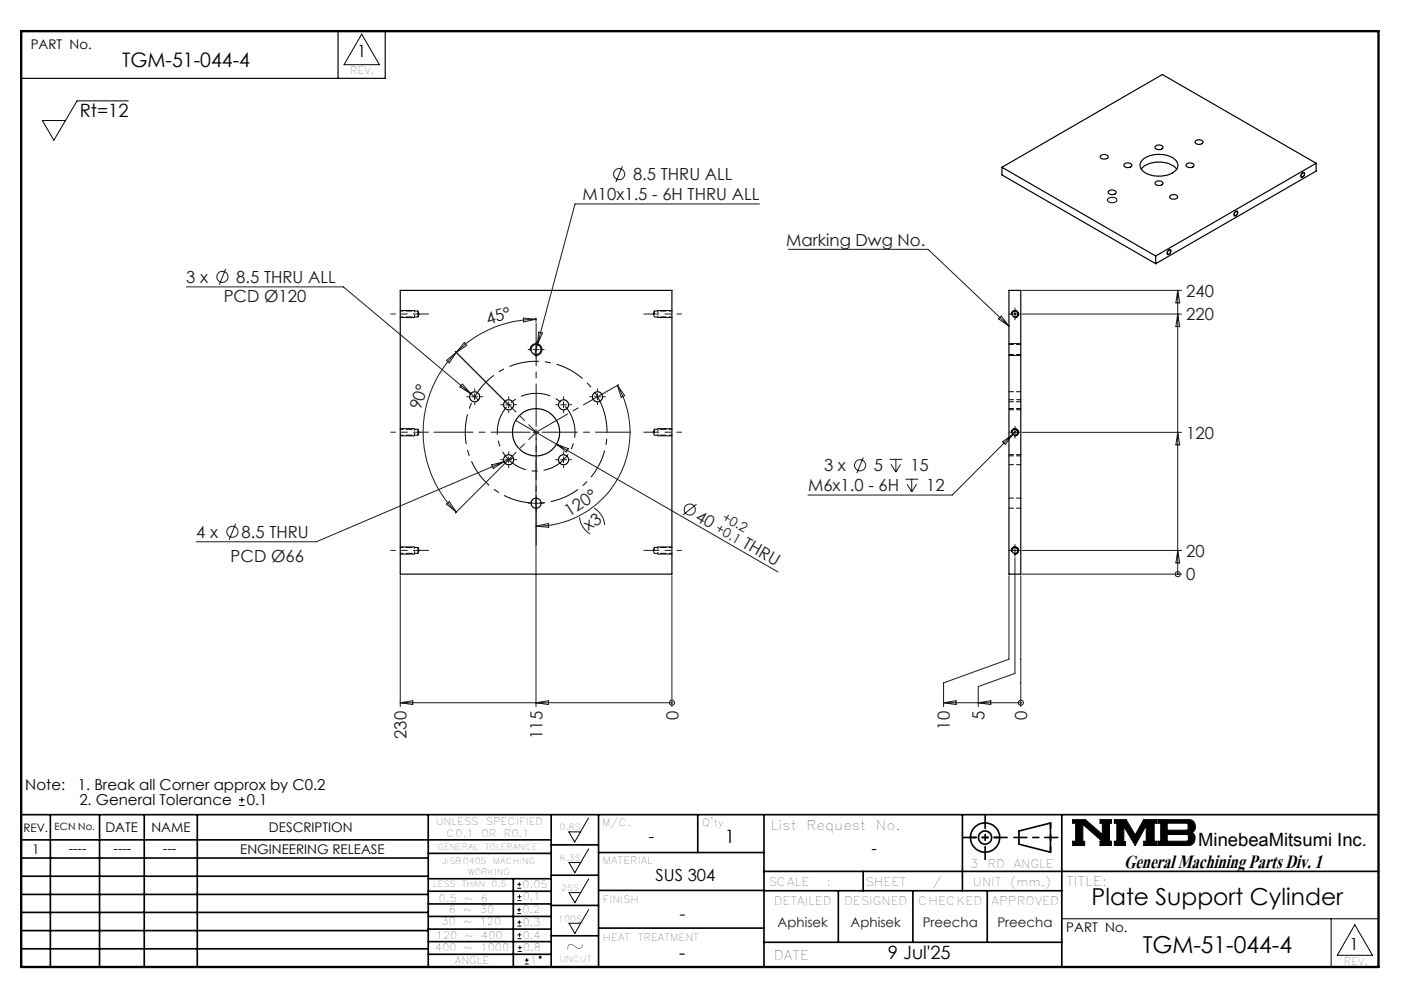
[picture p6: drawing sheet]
<svg xmlns="http://www.w3.org/2000/svg" width="297mm" height="210mm" viewBox="0 0 297 210" stroke-linecap="round" stroke-linejoin="round" font-family="sans-serif">
<g fill="none" stroke="#000" stroke-width=".21">
<path d="M76.5 7.2l3.8 6.5h-7.5zM27.1 21.3h-10.8l-4.9 8.4-2.4-4.2h4.9M275.4 36.6l.2-.1a.35 .35 0 0 1 .4 .1 .35 .35 0 0 1-.1 .5v.1a.39 .39 0 0 1-.6 .4 .39 .39 0 0 1-.1-.7zM234.4 42a1.2 1.2 0 0 1 1.9 .3 1.11 1.11 0 0 1-2 0zM247.1 52.9l.3-.1a.57 .57 0 0 1 .2 .7 .57 .57 0 0 1-.7 .3v-.4zM261.2 44.9l.4-.3a.57 .57 0 0 1 .1 .7 .57 .57 0 0 1-.6 .3zM84.7 67.2h3M84.7 65.7h3M112.2 74.3a1.26 1.26 0 0 1 1.1-1.6 1.26 1.26 0 0 1 1.3 1.3 1.26 1.26 0 0 1-1.5 1.1M139.1 67.2h3M139.1 65.7h3M213.4 72.7h2.5"/>
<path d="M213.4 75.2h2.5M214 66.6a.76 .76 0 0 1 .7-.9 .76 .76 0 0 1 .8 .8 .76 .76 0 0 1-1 .7M84.7 92.2h3M84.7 90.7h3M139.1 92.2h3M139.1 90.7h3M214 91.6a.75 .75 0 0 1 .6-.9 .75 .75 0 0 1 .8 .8 .75 .75 0 0 1-.9 .6M84.7 117.2h3M84.7 115.7h3M139.1 117.2h3M139.1 115.7h3M214 116.6a.76 .76 0 0 1 .6-.9 .76 .76 0 0 1 .8 .8 .76 .76 0 0 1-.9 .6"/>
<path d="M50.6 170.3h1.2M50.6 169.1h1.2M51.2 168.5v1.2M120.3 175.9h2.5l-1.2 2.2zM124.5 173l-1.7 2.9M124.5 179.5l-1.7 2.9M226.9 173.3h2.7l3.6 3.2v-2.4h-.5v-.8h2.4v.8h-.4v3.8h.4v.9h-2.4v-.9h.5l-4.1-3.6v3.6h.3v.9h-2.5v-.9h.6v-3.8h-.6zM235.7 173.3h2.5l1.9 3.3 1.8-3.3h2.8v.8h-.5v3.8h.5v.9h-2.8v-.9h.6v-3.3l-2.4 4.2-2.4-4v3.2h.4v.8h-2.4v-.9h.6v-3.8h-.6zM244.9 173.3h6.6a1.47 1.47 0 0 1 1.3 1.2 1.47 1.47 0 0 1-.7 1.6 1.48 1.48 0 0 1 .7 1.6 1.48 1.48 0 0 1-1.4 1.1h-6.5v-.9h.6v-3.8h-.6zM246.9 174.1h4.1l.3 .2v1l-.3 .3h-4.1zM246.9 176.5h4.2l.3 .3v.8l-.4 .3h-4.1zM109.4 193.2h.8"/>
<path d="M109.4 192.4h.8M109.4 187.8h.8M109.4 187h.8M109.5 198.5h.8M109.5 197.7h.8M109.5 195.9h.8M109.5 195h.8M109.5 190.5h.8M109.5 189.6h.8M109.8 192v.8M109.9 194.7v.8M109.9 186.6v.8"/>
<path d="M109.9 189.2v.8M109.9 197.3v.8M110 200v.8M120.4 182.4h2.4l-1.2 2.2zM120.4 188.8h2.4l-1.2 2.1zM120.4 195.3h2.4l-1.2 2.1zM124.5 185.9l-1.7 2.9M124.5 192.4l-1.7 2.9M224.6 194.3h67M281.6 194.3v10.2M286.6 195.6l3.7 6.4h-7.4zM109.5 201.2h.8"/>
<path d="M109.5 200.4h.8M111 203.9h.8M111 203.1h.8M111.4 202.7v.8"/>
<circle cx="114.3" cy="202.5" r=".2"/>
</g>
<g fill="none" stroke="#000" stroke-width=".35">
<path d="M4.5 172.3h287.1M4.5 177.6h112.1M10.7 172.3v32.2M21.1 172.3v32.2M30.5 172.3v32.2M41.7 172.3v32.2M90.6 172.3v32.2M116.6 172.3v32.2M116.6 178.7h10M126.6 172.3v32.2M147.6 172.3v8M161.6 172.3v32.2"/>
<path d="M203.6 172.3v16.1M215.5 175.7l6.7-1.6v6.1l-6.7-1.7zM224.6 172.3v32.2M4.5 185.3h86.1M4.5 181.5h86.1M4.5 189.2h86.1M4.5 193h86.1M4.5 196.8h86.1M90.6 199.1h26M90.6 193.8h26M90.6 188.5h26M90.6 191.2h26"/>
<path d="M90.6 180.5h26M90.6 185.8h26M90.6 196.5h26M108.6 185.8v18.5M116.6 185.1h10M116.6 191.5h10M116.6 197.9h10M126.6 196.3h35M126.6 188.3h35M126.6 180.3h35M161.6 184.3h130M161.6 199.3h63"/>
<path d="M161.6 188.4h63M177.3 188.4v10.9M182.6 184.3v4.1M193.1 188.4v10.9M208.8 188.4v10.9M4.5 200.7h86.1M90.6 201.8h26"/>
<circle cx="208.4" cy="177.1" r="3.1"/>
<circle cx="208.4" cy="177.1" r="1.4"/>
</g>
<path d="M4.5 6.6h287.1" fill="none" stroke="#000" stroke-width=".21" stroke-dasharray="6.3 1.3 1.3 1.3" stroke-dashoffset="1.9"/>
<g fill="none" stroke="#000" stroke-width=".25">
<path d="M71.5 6.6v10M81.5 6.6v10h-77M211.9 35.4l32.6 18.7M211.9 35.4v1.6l32.6 18.8M232.8 32.9a1.04 1.04 0 0 1 1.6 .3 .94 .94 0 0 1-.9 .5 .94 .94 0 0 1-.8-.7zM237.9 34.6a1.07 1.07 0 0 1 1.5 .4 .99 .99 0 0 1-1.7 0zM241.4 35.8a5.4 5.4 0 0 1 5.7-1.2l1.3 .6 .5 .6M241.6 33.9a5.7 5.7 0 0 1 7.2 .1 1.66 1.66 0 0 1-.8 2.6 5.8 5.8 0 0 1-6.5-.7 1.46 1.46 0 0 1 .1-2zM244.4 30.9a1.02 1.02 0 0 1 1.6 .3 1.03 1.03 0 0 1-1.7 0zM244.5 38.4a1 1 0 0 1 1.5 .4 1.03 1.03 0 0 1-1.7 0zM251 34.7a1.04 1.04 0 0 1 1.6 .3 .94 .94 0 0 1-.9 .5 .94 .94 0 0 1-.8-.7zM253 29.7a1.07 1.07 0 0 1 1.5 .4 1.01 1.01 0 0 1-1.7 0z"/>
<path d="M275.4 36.7l.2-.1a.33 .33 0 0 1 .4 .2 .33 .33 0 0 1-.2 .4l-.1 .1a.29 .29 0 0 1-.4 .1 .29 .29 0 0 1 0-.5zM278.4 34.5l-32.5-18.7-34 19.6M278.4 34.5l-33.9 19.6M278.4 34.5v1.7l-33.9 19.6M234.6 40.3a.91 .91 0 0 1 1.5 .5 .96 .96 0 0 1-1.7-.2zM244.5 54.1v1.7M247.2 53l.1-.1a.34 .34 0 0 1 .4 .2 .34 .34 0 0 1-.2 .4 .3 .3 0 0 1-.4 .2 .3 .3 0 0 1-.1-.4zM247.5 41.4a.99 .99 0 0 1 1.6 .3 1.03 1.03 0 0 1-1.7 0zM261.2 44.9l.3-.2a.45 .45 0 0 1 .2 .6 .45 .45 0 0 1-.6 .2zM84.7 61.4h57.4v60h-57.4zM213.4 61.4h2.5v60h-2.5z"/>
<circle cx="113.4" cy="73.9" r="1.08"/>
<circle cx="214.7" cy="66.4" r=".63"/>
<circle cx="100.4" cy="83.9" r="1.06"/>
<circle cx="107.6" cy="85.6" r="1.06"/>
<circle cx="107.6" cy="97.2" r="1.06"/>
<circle cx="113.4" cy="91.4" r="5"/>
<circle cx="119.2" cy="85.6" r="1.06"/>
<circle cx="119.2" cy="97.2" r="1.06"/>
<circle cx="126.4" cy="83.9" r="1.06"/>
<circle cx="214.7" cy="91.4" r=".63"/>
<circle cx="113.4" cy="106.4" r="1.07"/>
<circle cx="214.7" cy="116.4" r=".64"/>
</g>
<path d="M205.3 177.1h6.2M222.2 174v6.2" fill="none" stroke="#000" stroke-width=".35" stroke-dasharray="15.2 1.3 1.3 1.3" stroke-dashoffset="14.1"/>
<path d="M203.8 177.1h9.2M208.4 172.5v9.2M214.5 177.1h9.3" fill="none" stroke="#000" stroke-width=".35" stroke-dasharray="15.2 1.3 1.3 1.3" stroke-dashoffset="12.5"/>
<path d="M4.5 6.6h287.1v197.9h-287.1z" fill="none" stroke="#000" stroke-width=".5"/>
<path d="M226.9 173.3v.8h.6v3.8h-.6v.9h2.5v-.9h-.3v-3.6l4.1 3.6h-.5v.9h2.4v-.9h-.4v-3.8h.4v-.8h-2.4v.8h.5v2.4l-3.6-3.2zM235.7 173.3v.8h.6v3.8h-.6v.9h2.4v-.8h-.4v-3.2l2.4 4 2.4-4.2v3.3h-.6v.9h2.8v-.9h-.5v-3.8h.5v-.8h-2.8l-1.8 3.3-1.9-3.3zM246.9 176.5h4.2l.3 .2v1l-.3 .2h-4.2zM244.9 173.3v.8h.6v3.8h-.6v.9h6.9l.7-.5 .3-.9-.1-.7-.6-.6a1.48 1.48 0 0 0 .7-1.6 1.48 1.48 0 0 0-1.3-1.2zM246.9 174.1h4.1l.3 .2v1.1l-.2 .2h-4.2z" fill-rule="evenodd" fill="#000"/>
<g fill="none" stroke="#191924" stroke-width=".21">
<path d="M131.7 35.2l-1.4 3.3M47.7 56.9l-1.3 3.3M160.7 43.1h-39.1l-7.9 29.8M166.8 52.7h29.5l17.1 16.3M39.4 60.7h33.2l27 22.5M94.4 76.2l2.1-1.7-1.5 2.3zM96.3 74.3l11.1 11.1M96.5 74.5a23.8 23.8 0 0 0 0 33.8M98.2 72.5l.5 .6-2.2 1.4zM110.7 67.3l2.7 .2-2.6 .6zM112.8 73.9h1.2M113.4 73.3v1.2"/>
<path d="M113.4 67.5a23.7 23.7 0 0 0-16.9 7M113.4 67.2v.9M113.7 72.9l-.6 2.1M114 70.2l.8 .2-1.1 2.5zM211.8 66.8l1.6 2.2-2.2-1.6zM214.1 66.4h1.2M214.7 65.8v1.3M216.3 66.4h33.6M216.3 61.4h33.6M249.1 61.4v60M249.1 66.4l.5 2.7h-.9zM249.1 61.4l.5 2.7h-.9z"/>
<path d="M97.8 81.2l1.8 2-2.3-1.4zM99.6 83.2l1.6 1.4M99.8 83.9h1.2M100.4 83.3v1.3M104 98.3l2.6-.7-2.2 1.5zM106.6 97.6l-39.7 17h-25.4M107 97.2h1.2M107 85.6h1.2M107.4 97.4l-11.1 11.1M107.6 85v1.2M107.6 96.6v1.3M108.5 96.8l-1.9 .8"/>
<path d="M109.1 88.9l55.5 32.1M112.8 91.4h1.2M113.4 90.8v1.2M113.4 97.4v52M117.7 93.9l2.5 1-.4 .7zM118.6 97.2h1.2M118.6 85.6h1.2M119.2 85v1.2M119.2 96.6v1.3M125.8 83.9h1.2M126.4 83.3v1.3M130.6 81.5l1.6 2.2-.8 .3z"/>
<path d="M130.6 81.5a19.9 19.9 0 0 1-17.2 29.8M130.9 81.3l-4.3 2.5M182.6 96.7l-1.3 3.4M188.2 97.1h2.7M188.5 98.2l1 1.6M189.5 97.1v2.7M190.5 98.2l-1 1.6M212.1 93.4l2.1-1.5-1.5 2.1zM214.1 91.4h1.2M214.7 90.8v1.2M215.1 91l-13.7 13.7h-30.5M216.3 91.4h33.6"/>
<path d="M249.1 91.4l.5 2.7h-.9zM49.8 110.8l-1.3 3.4M94.4 106.6l.6-.5 1.5 2.2zM112.8 106.4h1.2M113.4 111.3l2.6-.6 .1 .8zM122.6 109.4a4.7 4.7 0 0 0 2.2 3.6M125.7 107.4l.9 .8a4.4 4.4 0 0 1 1.3 2.8M147.3 106.6l-2.8 2.3M191.5 101.3h2.7M191.9 102.4l1 1.6M192.9 101.3v2.7M193.9 102.4l-1 1.6"/>
<path d="M214.1 116.4h1.2M214.7 115.8v1.2M214.7 118v24.4l-7.8 2.8v4.2M216.3 116.4h33.6M249.1 116.4l.5 2.7h-.9zM84.7 121.7v27.7M142.1 121.7v27.7M213.4 121.7v17.7l-13.8 5v5M215.9 121.7v27.7M216.3 121.4h33.6M249.1 121.4h.1M84.7 148.6h57.4"/>
<path d="M84.7 148.6l2.6-.4v.8zM113.4 148.6l2.6-.4v.8zM142.1 148.6h.1M199.6 148.6h16.3M199.6 148.6l2.6-.4v.8zM206.9 148.6l2.7-.4v.8zM215.9 148.6h.1"/>
<circle cx="131" cy="36.8" r="1.18"/>
<circle cx="47" cy="58.6" r="1.18"/>
<circle cx="181.9" cy="98.4" r="1.18"/>
<circle cx="49.2" cy="112.5" r="1.18"/>
<circle cx="145.9" cy="107.8" r="1.18"/>
<circle cx="249.1" cy="121.4" r=".54"/>
<circle cx="142.2" cy="148.6" r=".54"/>
<circle cx="216" cy="148.6" r=".55"/>
</g>
<path d="M127.8 87a15 15 0 0 0-25.1-6.1 15 15 0 0 0 6.6 24.9 15 15 0 0 0 18.7-17.7l-.2-1.1" fill="none" stroke="#000" stroke-width=".21" stroke-dasharray="6.3 1.3 1.3 1.3" stroke-dashoffset="1.8" stroke-linecap="butt"/>
<path d="M121.3 89a8.2 8.2 0 0 0-13.7-3.4 8.2 8.2 0 0 0 3.4 13.7 8.2 8.2 0 0 0 10.5-9.5l-.2-.8" fill="none" stroke="#000" stroke-width=".21" stroke-dasharray="6.3 1.3 1.3 1.3" stroke-dashoffset="2.8" stroke-linecap="butt"/>
<g fill="none" stroke="#191924" stroke-width=".21" stroke-dasharray="15.2 1.3 1.3 1.3">
<path d="M88.4 66.4h2.2M112.2 73.9h-.5M113.4 72.7v-.5M113.4 75.2v.4M114.7 73.9h.4M138.4 66.4h-2.2M214.1 66.4h-.6M214.7 65.8v-.6M214.7 67v.7M215.3 66.4h.7M88.4 91.4h2.2M99.2 83.9h-.5"/>
<path d="M100.4 82.7v-.5M100.4 85.2v.4M101.7 83.9h.4M106.4 97.2h-.5M106.4 85.6h-.5M107.6 96v-.5M107.6 98.5v.4M107.6 84.3v-.4M107.6 86.8v.5M108.9 97.2h.4M108.9 85.6h.4M118 97.2h-.5"/>
<path d="M118 85.6h-.5M119.2 96v-.5M119.2 98.5v.4M119.2 84.3v-.4M119.2 86.8v.5M120.5 97.2h.4M120.5 85.6h.4M125.2 83.9h-.5M126.4 82.7v-.5M126.4 85.2v.4M127.7 83.9h.4M138.4 91.4h-2.2"/>
<path d="M214.1 91.4h-.6M214.7 90.8v-.6M214.7 92v.7M215.3 91.4h.7M88.4 116.4h2.2M112.2 106.4h-.5M113.4 105.2v-.5M113.4 107.7v.4M114.7 106.4h.4M138.4 116.4h-2.2M214.1 116.4h-.6M214.7 115.8v-.6"/>
<path d="M214.7 117v.7M215.3 116.4h.7"/>
</g>
<path d="M88.4 66.4h-5.7M138.4 66.4h5.8M88.4 91.4h-5.7M138.4 91.4h5.8M88.4 116.4h-5.7M138.4 116.4h5.8" fill="none" stroke="#191924" stroke-width=".21" stroke-dasharray="15.2 1.3 1.3 1.3" stroke-dashoffset="14.3"/>
<path d="M113.4 91.4l13-7.5" fill="none" stroke="#191924" stroke-width=".21" stroke-dasharray="15.2 1.3 1.3 1.3" stroke-dashoffset="7.5"/>
<path d="M113.4 91.4v23.8" fill="none" stroke="#191924" stroke-width=".21" stroke-dasharray="15.2 1.3 1.3 1.3" stroke-dashoffset="5.2"/>
<path d="M113.4 91.4l-5.8-5.8M113.4 91.4l-5.8 5.8" fill="none" stroke="#191924" stroke-width=".21" stroke-dasharray="15.2 1.3 1.3 1.3" stroke-dashoffset="13"/>
<path d="M87.7 67.2v-1.5M139.2 65.7v1.5M87.7 92.2v-1.5M139.2 90.7v1.5M87.7 117.2v-1.5M139.2 115.7v1.5" fill="none" stroke="#000" stroke-width=".21" stroke-dasharray="1.3 .6" stroke-dashoffset=".8"/>
<path d="M113.4 90.2v-21.8" fill="none" stroke="#191924" stroke-width=".21" stroke-dasharray="15.2 1.3 1.3 1.3" stroke-dashoffset="6.3"/>
<path d="M112.2 91.4h-20.4" fill="none" stroke="#191924" stroke-width=".21" stroke-dasharray="15.2 1.3 1.3 1.3" stroke-dashoffset="7"/>
<path d="M113.4 92.7v4.3" fill="none" stroke="#191924" stroke-width=".21" stroke-dasharray="15.2 1.3 1.3 1.3" stroke-dashoffset="15"/>
<path d="M114.7 91.4h18.8" fill="none" stroke="#191924" stroke-width=".21" stroke-dasharray="15.2 1.3 1.3 1.3" stroke-dashoffset="7.8"/>
<path d="M138.4 65.8v1.2M138.4 90.8v1.2M138.4 115.8v1.2" fill="none" stroke="#000" stroke-width=".21" stroke-dasharray="1.3 .6" stroke-dashoffset=".6"/>
<path d="M88.4 66.4v-.6M88.4 67v-.6M88.4 91.4v-.6M88.4 92v-.6M88.4 116.4v-.6M88.4 117v-.6" fill="none" stroke="#000" stroke-width=".21" stroke-dasharray="1.3 .6"/>
<path d="M84.7 67h3.7M88.4 65.8h-3.7M138.4 67h3.8M142.2 65.8h-3.8M84.7 92h3.7M88.4 90.8h-3.7M138.4 92h3.8M142.2 90.8h-3.8M84.7 117h3.7M88.4 115.8h-3.7M138.4 117h3.8M142.2 115.8h-3.8" fill="none" stroke="#000" stroke-width=".21" stroke-dasharray="1.3 .6" stroke-dashoffset=".7"/>
<g fill="none" stroke="#000" stroke-width=".21" stroke-dasharray="1.3 .6" stroke-dashoffset=".3">
<path d="M88.4 67l.2-.6M88.6 66.4l-.2-.6M138.2 66.4l.2 .6M138.4 65.8l-.2 .6M213.5 75h2.5M216 72.8h-2.5M88.4 92l.2-.6M88.6 91.4l-.2-.6M138.2 91.4l.2 .6M138.4 90.8l-.2 .6M213.5 85h2.5M213.5 98.3h2.5"/>
<path d="M213.5 86.7h2.5M213.5 96.4h2.5M216 82.8h-2.5M216 96.2h-2.5M216 84.5h-2.5M216 86.4h-2.5M88.4 117l.2-.6M88.6 116.4l-.2-.6M138.2 116.4l.2 .6M138.4 115.8l-.2 .6M213.5 107.5h2.5M216 105.3h-2.5"/>
</g>
<text font-size="6.2" x="237.8" y="183.6">General Machining Parts Div. 1</text>
<g font-size="4.9">
<text x="230.9" y="191.4">Plate Support Cylinder</text>
<text x="119.6" y="201.8">~</text>
<text x="241.7" y="201.5">TGM-51-044-4</text>
</g>
<text font-size="4.2" x="25.8" y="14.3">TGM-51-044-4</text>
<g font-size="3.9">
<text x="16.9" y="24.6">Rt=12</text>
<text x="153.3" y="178.4">1</text>
<text x="253.5" y="178.9">MinebeaMitsumi Inc.</text>
<text x="143.7" y="202.9">-</text>
<text x="187.8" y="202.9">9 Jul'25</text>
</g>
<text font-size="3.9" fill="#191924" x="143.7" y="194.6">-</text>
<g font-size="3.5">
<text x="75.6" y="12.1">1</text>
<text x="137.3" y="178.2">-</text>
<text x="184.4" y="180.5">-</text>
<text x="138.7" y="186.3">SUS 304</text>
<text x="285.5" y="200.9">1</text>
</g>
<g font-size="3.5" fill="#191924">
<text x="133.9" y="38.1">8.5 THRU ALL</text>
<text x="123.3" y="42.4">M10x1.5 - 6H THRU ALL</text>
<text x="166.3" y="51.9">Marking Dwg No.</text>
<text x="39.4" y="59.9">3 x</text>
<text x="50" y="59.9">8.5 THRU ALL</text>
<text x="47.3" y="63.8">PCD Ø120</text>
<text x="250.9" y="62.7">240</text>
<text x="103.3" y="68.8" transform="rotate(-18 103.3 68.8)">45°</text>
<text x="250.9" y="67.7">220</text>
<text x="89.1" y="86.8" transform="rotate(-73 89.1 86.8)">90°</text>
<text x="250.9" y="92.7">120</text>
<text x="174.3" y="99.7">3 x</text>
<text x="184.9" y="99.7">5</text>
<text x="192.6" y="99.7">15</text>
<text x="170.9" y="103.9">M6x1.0 - 6H</text>
<text x="195.9" y="103.9">12</text>
<text x="41.5" y="113.8">4 x</text>
<text x="51.1" y="113.8">8.5 THRU</text>
<text x="120.4" y="109.2" transform="rotate(-32 120.4 109.2)">120°</text>
<text x="124.5" y="112.3" transform="rotate(-32 124.5 112.3)">x3</text>
<text x="146.9" y="109.9" transform="rotate(30 146.9 109.9)">40</text>
<text x="48.8" y="118.8">PCD Ø66</text>
<text x="156.9" y="115.6" transform="rotate(30 156.9 115.6)">THRU</text>
<text x="250.9" y="117.7">20</text>
<text x="250.9" y="122.7">0</text>
<text x="143.5" y="152.3" transform="rotate(-90 143.5 152.3)">0</text>
<text x="200.9" y="154.3" transform="rotate(-90 200.9 154.3)">10</text>
<text x="208.3" y="152.3" transform="rotate(-90 208.3 152.3)">5</text>
<text x="217.3" y="152.3" transform="rotate(-90 217.3 152.3)">0</text>
<text x="86" y="156.2" transform="rotate(-90 86 156.2)">230</text>
<text x="114.8" y="156.2" transform="rotate(-90 114.8 156.2)">115</text>
</g>
<g font-size="3.2">
<text x="5.4" y="167.2">Note:</text>
<text x="16.4" y="167.2">1. Break all Corner approx by C0.2</text>
<text x="16.8" y="170.3">2. General Tolerance</text>
<text x="52.2" y="170.3">0.1</text>
</g>
<g font-size="2.8">
<text x="6.5" y="10.4">PART No.</text>
<text x="22.3" y="175.9">DATE</text>
<text x="32" y="175.9">NAME</text>
<text x="56.9" y="175.9">DESCRIPTION</text>
<text x="163.1" y="175.4">List</text>
<text x="170.6" y="175.4">Request</text>
<text x="185.3" y="175.4">No.</text>
<text x="6.8" y="180.6">1</text>
<text x="14.5" y="180.3">----</text>
<text x="24" y="180.3">----</text>
<text x="34.5" y="180.3">---</text>
<text x="50.8" y="180.7">ENGINEERING RELEASE</text>
<text x="225.5" y="187.3">TITLE:</text>
<text x="225.6" y="197.2">PART No.</text>
<text x="163.7" y="203">DATE</text>
</g>
<g font-size="2.8" fill="#191924">
<text x="151.2" y="112.3" transform="rotate(30 151.2 112.3)">+0.1</text>
<text x="152.6" y="109.9" transform="rotate(30 152.6 109.9)">+0.2</text>
<text x="164.5" y="196.1">Aphisek</text>
<text x="179.9" y="196.1">Aphisek</text>
<text x="195.2" y="196.1">Preecha</text>
<text x="211" y="196.1">Preecha</text>
</g>
<g font-size="2.5">
<text x="4.9" y="175.9">REV.</text>
<text x="205.2" y="183.6">3</text>
<text x="208.9" y="183.6">RD</text>
<text x="214.4" y="183.6">ANGLE</text>
<text x="162.5" y="187.3">SCALE</text>
<text x="163.7" y="191.5">DETAILED</text>
<text x="174.9" y="187.3">:</text>
<text x="178.6" y="191.5">DESIGNED</text>
<text x="183.1" y="187.3">SHEET</text>
<text x="194.2" y="191.5">CHECKED</text>
<text x="197.2" y="187.3">/</text>
<text x="205.8" y="187.3">UNIT</text>
<text x="209.8" y="191.5">APPROVED</text>
<text x="213.7" y="187.3">(mm.)</text>
</g>
<g font-size="2.1">
<text x="74.1" y="15.7">REV.</text>
<text x="11.6" y="175.6">ECN No.</text>
<text x="92.2" y="174.5">UNLESS</text>
<text x="94.5" y="177.1">C0.1</text>
<text x="101.8" y="177.1">OR</text>
<text x="102.8" y="174.5">SPECIFIED</text>
<text x="106.6" y="177.1">R0.1</text>
<text x="127.3" y="174.7">M/C.</text>
<text x="148.6" y="174.8">Q'ty</text>
<text x="127.5" y="182.8">MATERIAL</text>
<text x="92.8" y="190.8">0.5</text>
<text x="98.2" y="190.8">~</text>
<text x="101.7" y="190.8">6</text>
<text x="110.6" y="187.8">0.05</text>
<text x="110.6" y="190.4">0.1</text>
<text x="127.6" y="190.9">FINISH</text>
<text x="93.4" y="195.7">30</text>
<text x="94.9" y="193">6</text>
<text x="98" y="195.7">~</text>
<text x="98" y="193">~</text>
<text x="101.5" y="195.7">120</text>
<text x="101.5" y="193">30</text>
<text x="110.5" y="193.2">0.2</text>
<text x="110.6" y="195.9">0.3</text>
<text x="92.1" y="201.1">400</text>
<text x="92.2" y="198.6">120</text>
<text x="96.2" y="203.9">ANGLE</text>
<text x="98.2" y="201.1">~</text>
<text x="98.3" y="198.6">~</text>
<text x="101.7" y="201.1">1000</text>
<text x="101.8" y="198.6">400</text>
<text x="110.6" y="198.5">0.4</text>
<text x="110.7" y="201.2">0.8</text>
<text x="112.1" y="203.9">1</text>
<text x="127.6" y="199">HEAT</text>
<text x="134.9" y="199">TREATMENT</text>
<text x="284.3" y="204.1">REV.</text>
</g>
<g font-size="1.8">
<text x="92.6" y="179.7">GENERAL</text>
<text x="102.5" y="179.7">TOLERANCE</text>
<text x="118.4" y="175.6">0.8S</text>
<text x="93.5" y="182.6">JISB0405</text>
<text x="99" y="185">WORKING</text>
<text x="104.3" y="182.6">MACHING</text>
<text x="118.4" y="182.1">6.3S</text>
<text x="91.6" y="187.6">LESS</text>
<text x="97.7" y="187.6">THAN</text>
<text x="104" y="187.6">0.5</text>
<text x="118.7" y="188.4">25S</text>
<text x="118.1" y="194.9">100S</text>
<text x="118.4" y="203.4">UNCUT</text>
</g>
</svg>
